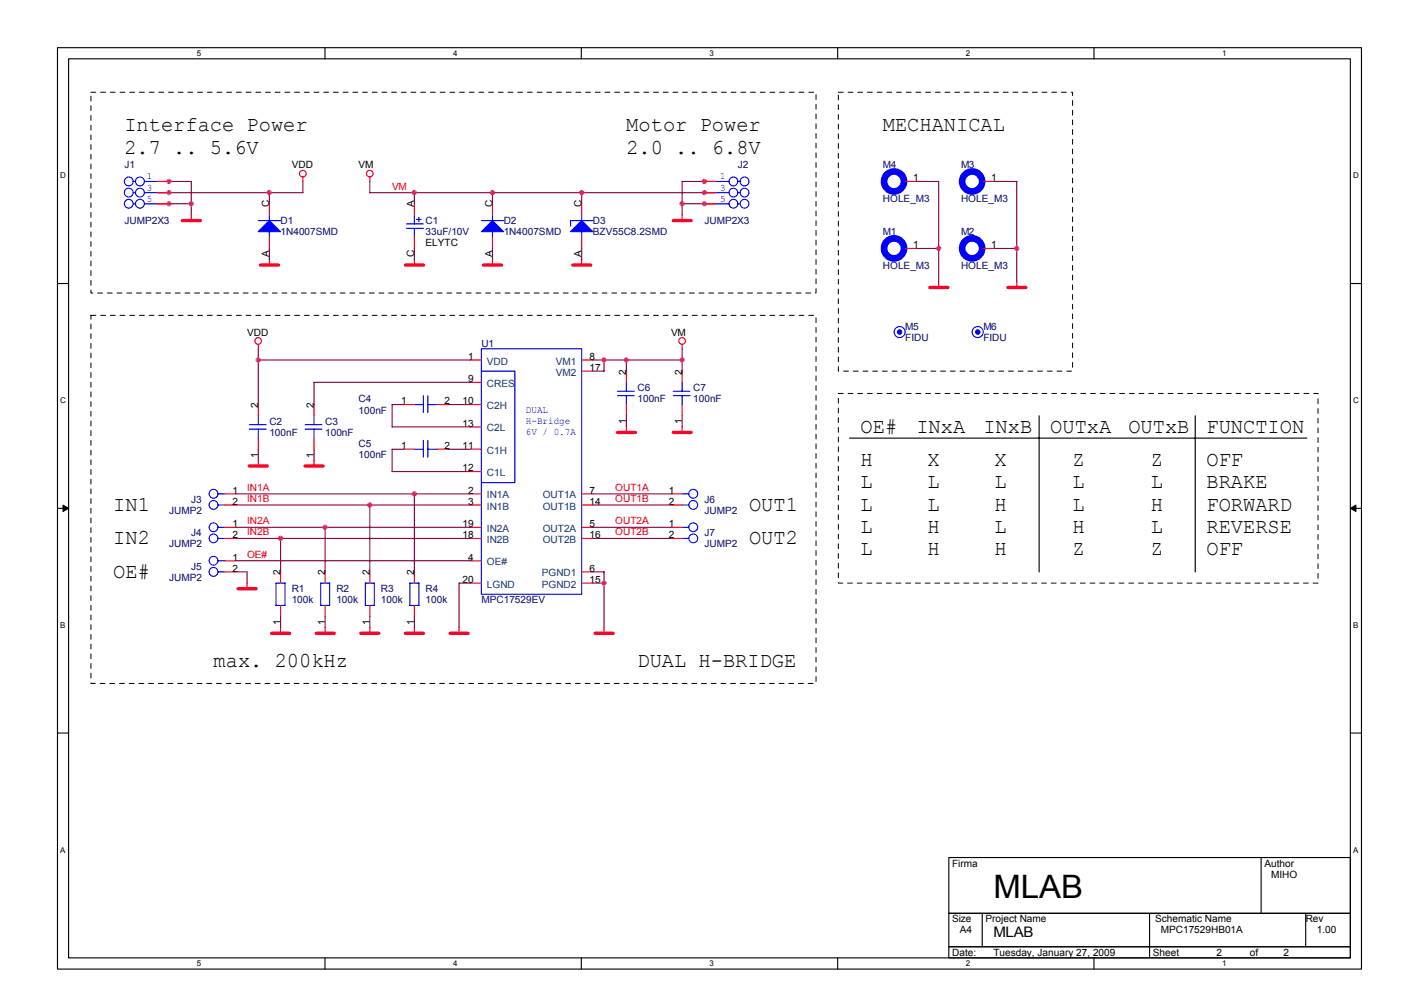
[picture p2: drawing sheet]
<svg xmlns="http://www.w3.org/2000/svg" width="297mm" height="210mm" viewBox="0 0 297 210" stroke-linecap="round" stroke-linejoin="round" font-family="sans-serif">
<path d="M12 10h273.2v193h-273.2zM14.4 12.3h268.5v188.4h-268.5z" fill="none" stroke="#000" stroke-width=".23"/>
<g fill="#fff">
<path d="M41.2 10.2h.9v1.9h-.9z"/>
<path d="M41.2 200.9h.9v1.9h-.9z"/>
</g>
<path d="M68.1 10v2.3M68.1 200.7v2.3" fill="none" stroke="#000" stroke-width=".23"/>
<g fill="#fff">
<path d="M94.9 10.2h.9v1.9h-.9z"/>
<path d="M94.9 200.9h.9v1.9h-.9z"/>
</g>
<path d="M121.8 10v2.3M121.8 200.7v2.3" fill="none" stroke="#000" stroke-width=".23"/>
<g fill="#fff">
<path d="M148.6 10.2h.9v1.9h-.9z"/>
<path d="M148.6 200.9h.9v1.9h-.9z"/>
</g>
<path d="M175.5 10v2.3M175.5 200.7v2.3" fill="none" stroke="#000" stroke-width=".23"/>
<g fill="#fff">
<path d="M202.3 10.2h.9v1.9h-.9z"/>
<path d="M202.3 200.9h.9v1.9h-.9z"/>
</g>
<path d="M229.2 10v2.3M229.2 200.7v2.3" fill="none" stroke="#000" stroke-width=".23"/>
<g fill="#fff">
<path d="M256 10.2h.9v1.9h-.9z"/>
<path d="M256 200.9h.9v1.9h-.9z"/>
<path d="M12.6 35.9h1.2v1.8h-1.2z"/>
<path d="M283.5 35.9h1.2v1.8h-1.2z"/>
<path d="M12.6 82.9h1.2v1.9h-1.2z"/>
<path d="M283.5 82.9h1.2v1.9h-1.2z"/>
</g>
<path d="M12 59.4h2.4M282.9 59.4h2.3" fill="none" stroke="#000" stroke-width=".23"/>
<g fill="#fff">
<path d="M12.6 130h1.2v1.9h-1.2z"/>
<path d="M283.5 130h1.1v1.9h-1.1z"/>
</g>
<path d="M12 106.5h2.4M282.9 106.5h2.3" fill="none" stroke="#000" stroke-width=".23"/>
<path d="M13.2 105.8l1.2 .7-1.2 .6zM282.9 106.5l1.1-.7v1.3z" fill="#000" stroke="#000" stroke-width=".21"/>
<g fill="#fff">
<path d="M12.6 177.1h1.2v1.9h-1.2z"/>
<path d="M283.4 177.1h1.2v1.9h-1.2z"/>
</g>
<path d="M177.9 91.8h95.9M217.7 87.1v32.7M250.4 87.1v32.7M12 153.6h2.4M282.9 153.6h2.3M198.8 179.6h84.1v11.7h-84.1zM264.2 179.6v11.7M198.8 191.3h84.1v7h-84.1zM198.8 198.3h84.1v2.4h-84.1zM205.8 191.3v7.1M240.8 191.3v9.4M273.5 191.3v7.1" fill="none" stroke="#000" stroke-width=".23"/>
<path d="M19 19.3h151.9v42.1h-151.9v-42.1M175.6 19.3h49.1v58.4h-49.1v-58.4M19 66.1h151.9v77.1h-151.9v-77.1M175.6 82.4h100.5v39.8h-100.5v-39.8" fill="none" stroke="#000" stroke-width=".21" stroke-dasharray="1 1 1 1 1 1 1 1"/>
<g fill="none" stroke="#f00" stroke-width=".23">
<path d="M33.1 38h2.3M63.4 37.1v.9M77.5 37.1v.9M147.6 38h2.3M189.6 38h2.4M206 38h2.3M33.1 40.4h2.3M33.1 42.7h2.3M40.1 45v1.2M56.4 42.7v2.3M56.4 49.7v2.3M56.4 54.4v1.2"/>
<path d="M86.8 42.7v2.3M86.8 49.7v2.3M86.8 54.4v1.2M103.2 42.7v2.3M103.2 49.7v2.3M103.2 54.4v1.2M121.9 42.7v2.3M121.9 49.7v2.3M121.9 54.4v1.2M142.9 45v1.2M147.6 40.4h2.3M147.6 42.7h2.3"/>
<path d="M189.6 52h2.4M196.6 59.1v1.1M206 52h2.3M213 59.1v1.1M54.1 72.1v1M98.5 75.4h2.3M121.9 75.4h2.3M121.9 77.7h2.3M131.2 77.7v2.4M142.9 72.1v1M142.9 77.7v2.4M54.1 84.8v2.3"/>
<path d="M54.1 91.8v2.3M54.1 96.4v1.2M65.8 84.8v2.3M65.8 91.8v2.3M65.8 96.4v1.2M84.5 84.8h2.3M84.5 94.1h2.3M91.5 84.8h2.3M91.5 94.1h2.3M98.5 84.8h2.3M98.5 94.1h2.3M98.5 89.4h2.3"/>
<path d="M98.5 98.8h2.3M98.5 80.1h2.3M131.2 84.8v2.3M131.2 89.4v1.2M142.9 84.8v2.3M142.9 89.4v1.2M47.1 103.5h2.3M47.1 105.8h2.3M47.1 110.5h2.3M47.1 112.8h2.3M47.1 117.5h2.3M47.1 119.8h2.3"/>
<path d="M58.8 119.8v2.4M68.1 119.8v2.4M77.5 119.8v2.4M86.8 119.8v2.4M98.5 103.5h2.3M98.5 105.8h2.3M98.5 110.5h2.3M98.5 112.8h2.3M98.5 117.5h2.3M121.9 103.5h2.3M121.9 105.8h2.3M121.9 110.5h2.3"/>
<path d="M121.9 112.8h2.3M121.9 119.8h2.3M140.6 103.5h2.3M140.6 105.8h2.3M140.6 110.5h2.3M140.6 112.8h2.3M51.7 122.2v1.1M58.8 126.8v2.4M58.8 131.5v1.2M68.1 126.8v2.4M68.1 131.5v1.2M77.5 126.8v2.4"/>
<path d="M77.5 131.5v1.2M86.8 126.8v2.4M86.8 131.5v1.2M96.2 131.5v1.2M98.5 122.2h2.3M121.9 122.2h2.3M126.5 131.5v1.2"/>
<circle cx="63.4" cy="36.4" r=".7"/>
<circle cx="77.5" cy="36.4" r=".69"/>
<circle cx="54.1" cy="71.4" r=".69"/>
<circle cx="142.9" cy="71.4" r=".69"/>
</g>
<g fill="none" stroke="#f00" stroke-width=".7">
<path d="M38.2 46.2h3.8M54.6 55.5h3.7M84.9 55.5h3.8M101.3 55.5h3.8M120 55.5h3.8M141 46.2h3.8M194.8 60.2h3.7M211.1 60.2h3.8M52.2 97.6h3.8M63.9 97.6h3.8M129.3 90.6h3.8M141 90.6h3.8"/>
<path d="M49.9 123.3h3.8M56.9 132.7h3.8M66.2 132.7h3.8M75.6 132.7h3.8M84.9 132.7h3.8M94.3 132.7h3.7M124.7 132.7h3.7"/>
</g>
<g fill="none" stroke="#00f" stroke-width=".23">
<path d="M27.9 38h.5M30.2 38h2.9M149.9 38h2.8M154.6 38h.5M189.4 38h.2M205.7 38h.3M27.9 40.4h.5M27.9 42.7h.5M30.2 40.4h2.9M30.2 42.7h2.9M54.1 46.2h4.7M56.4 45v1.2"/>
<path d="M56.4 48.5v1.2M85.2 46.9h3.5M85.2 47.8h3.5M86.8 45v1.9M86.8 47.8v1.9M87.2 46h1M87.8 45.5v1M100.8 46.2h4.7M103.2 45v1.2M103.2 48.5v1.2M121.9 45v1.2M121.9 48.5v1.2"/>
<path d="M124.2 46.2h-4.7v1.2M149.9 40.4h2.8M149.9 42.7h2.8M154.6 40.4h.5M154.6 42.7h.5M189.4 52h.2M205.7 52h.3M100.8 73.1h21.1v51.4h-21.1zM100.8 77.7h7v23.4h-7M52.2 89.9h3.5M52.2 89h3.5M54.1 87.1v1.9"/>
<path d="M54.1 89.9v1.9M63.9 89.9h3.5M63.9 89h3.5M65.8 87.1v1.9M65.8 89.9v1.9M86.8 84.8h1.9M86.8 94.1h1.9M88.7 82.9v3.5M88.7 92.2v3.6M89.6 84.8h1.9M89.6 82.9v3.5M89.6 92.2v3.6"/>
<path d="M89.6 94.1h1.9M129.3 82.9h3.6M129.3 82h3.6M131.2 80.1v1.9M131.2 82.9v1.9M141 82.9h3.5M141 82h3.5M142.9 80.1v1.9M142.9 82.9v1.9M45.7 103.5h1.4M45.7 105.8h1.4M45.7 110.5h1.4"/>
<path d="M45.7 112.8h1.4M45.7 117.5h1.4M45.7 119.8h1.4M142.9 103.5h1.4M142.9 105.8h1.4M142.9 110.5h1.4M142.9 112.8h1.4M59.7 122.1v4.7h-1.9v-4.6h1.9M67.2 122.2h1.8M67.2 122.2v4.7M69 122.1v4.7h-1.8M78.4 122.1v4.7h-1.9v-4.6h1.9"/>
<path d="M85.8 122.2h2M85.9 122.2v4.7M87.8 122.1v4.7h-2"/>
<circle cx="27" cy="38" r=".93"/>
<circle cx="29.3" cy="38" r=".93"/>
<circle cx="153.6" cy="38" r=".93"/>
<circle cx="156" cy="38" r=".93"/>
<circle cx="27" cy="40.4" r=".92"/>
<circle cx="27" cy="42.7" r=".92"/>
<circle cx="29.3" cy="42.7" r=".93"/>
<circle cx="29.3" cy="40.4" r=".93"/>
<circle cx="153.6" cy="40.4" r=".92"/>
<circle cx="153.6" cy="42.7" r=".92"/>
<circle cx="156" cy="40.4" r=".92"/>
<circle cx="156" cy="42.7" r=".92"/>
<circle cx="188.5" cy="69.6" r="1.15"/>
<circle cx="204.8" cy="69.6" r="1.16"/>
<circle cx="44.7" cy="119.8" r=".93"/>
<circle cx="44.7" cy="103.4" r=".93"/>
<circle cx="44.7" cy="105.8" r=".92"/>
<circle cx="44.7" cy="117.5" r=".92"/>
<circle cx="44.7" cy="112.8" r=".92"/>
<circle cx="44.7" cy="110.5" r=".92"/>
<circle cx="145.2" cy="103.4" r=".93"/>
<circle cx="145.2" cy="105.8" r=".93"/>
<circle cx="145.2" cy="112.8" r=".93"/>
<circle cx="145.2" cy="110.5" r=".93"/>
</g>
<g fill="none" stroke="#00f" stroke-width="1.4">
<circle cx="187.3" cy="38" r="2.1"/>
<circle cx="203.6" cy="38" r="2.1"/>
<circle cx="187.3" cy="52" r="2.1"/>
<circle cx="203.6" cy="52" r="2.1"/>
</g>
<g fill="#00f" stroke="#00f" stroke-width=".23">
<path d="M54.1 48.5l2.3-2.3 2.4 2.3z" fill-rule="evenodd"/>
<path d="M100.8 48.5l2.4-2.3 2.3 2.3z" fill-rule="evenodd"/>
<path d="M119.5 48.5l2.4-2.3 2.3 2.3z" fill-rule="evenodd"/>
<circle cx="188.5" cy="69.6" r=".46"/>
<circle cx="204.8" cy="69.6" r=".46"/>
</g>
<g fill="none" stroke="#800040" stroke-width=".23">
<path d="M35.4 38h4.7v7.1M63.4 38v2.4M77.5 38v2.4h70.1M147.6 38h-4.7v7.1M192 38h4.7l-.1 21.1M208.3 38h4.7M213 38v21.1M35.4 42.7h4.7M35.4 40.4h28.1M56.4 40.4v2.3M56.4 52v2.4M86.8 40.4v2.3"/>
<path d="M86.8 52v2.4M103.2 40.4v2.3M103.2 52v2.4M121.9 40.4v2.3M121.9 52v2.4M142.9 42.7h4.7M192 52h4.7M208.3 52h4.7M54.1 75.4h44.4M54.1 73.1v11.7M124.2 75.4h18.7M124.2 77.7h2.4"/>
<path d="M126.5 75.4v2.4M131.2 75.4v2.4M142.9 73.1v4.7M54.1 94.1v2.4M65.8 94.1v2.4M82.1 98.8h16.4M84.5 94.1h-2.4v4.7M84.5 84.8h-2.4v4.7l16.4-.1M93.8 94.1h4.7M93.8 84.8h4.7M98.5 80.1h-32.7v4.7M131.2 87.1v2.4"/>
<path d="M142.9 87.1v2.4M49.4 119.8h2.4M49.4 103.5h49.1M49.4 105.8h49.1M49.4 110.5h49.1M49.4 112.8h49.1M49.4 117.5h49.1M51.7 119.8v2.4M58.8 112.8v7M68.1 110.5v9.3M77.5 105.8v14M86.8 103.5v16.3"/>
<path d="M124.2 119.8h2.4M124.2 103.5h16.4M124.2 105.8h16.4M124.2 110.5h16.4M124.2 112.8h16.4M126.5 119.8v11.7M58.8 129.2v2.3M68.1 129.2v2.3M77.5 129.2v2.3M86.8 129.2v2.3M98.5 122.2h-2.3v9.3M124.2 122.2h2.4"/>
</g>
<g fill="#f0f" stroke="#f0f" stroke-width=".23">
<circle cx="35.4" cy="38" r=".46"/>
<circle cx="35.4" cy="42.7" r=".46"/>
<circle cx="40.1" cy="42.7" r=".46"/>
<circle cx="35.4" cy="40.4" r=".46"/>
<circle cx="56.4" cy="40.4" r=".46"/>
<circle cx="147.6" cy="38" r=".46"/>
<circle cx="142.9" cy="42.7" r=".46"/>
<circle cx="147.6" cy="42.7" r=".46"/>
<circle cx="86.8" cy="40.4" r=".46"/>
<circle cx="121.8" cy="40.4" r=".46"/>
<circle cx="147.6" cy="40.4" r=".46"/>
<circle cx="213" cy="52" r=".46"/>
<circle cx="196.6" cy="52" r=".46"/>
<circle cx="103.1" cy="40.4" r=".46"/>
<circle cx="126.5" cy="122.1" r=".46"/>
<circle cx="126.5" cy="75.4" r=".46"/>
<circle cx="54.1" cy="75.4" r=".46"/>
<circle cx="131.2" cy="75.4" r=".46"/>
<circle cx="142.9" cy="75.4" r=".46"/>
<circle cx="86.8" cy="103.4" r=".46"/>
<circle cx="77.5" cy="105.8" r=".46"/>
<circle cx="68.1" cy="110.5" r=".46"/>
<circle cx="58.8" cy="112.8" r=".46"/>
</g>
<text font-size="6.8" x="208.1" y="188.1">MLAB</text>
<g font-size="4.4">
<text x="26.1" y="27.5">Interface Power</text>
<text x="131.2" y="27.5">Motor Power</text>
<text x="184.9" y="27.5">MECHANICAL</text>
<text x="26.1" y="32.2">2.7 .. 5.6V</text>
<text x="131.2" y="32.2">2.0 .. 6.8V</text>
<text x="180.3" y="90.6">OE#</text>
<text x="192" y="90.6">INxA</text>
<text x="206" y="90.6">INxB</text>
<text x="220" y="90.6">OUTxA</text>
<text x="236.4" y="90.6">OUTxB</text>
<text x="252.7" y="90.6">FUNCTION</text>
<text x="180.3" y="97.6">H</text>
<text x="194.3" y="97.6">X</text>
<text x="208.3" y="97.6">X</text>
<text x="224.7" y="97.6">Z</text>
<text x="241" y="97.6">Z</text>
<text x="252.7" y="97.6">OFF</text>
<text x="23.7" y="107">IN1</text>
<text x="156.9" y="107">OUT1</text>
<text x="180.3" y="102.3">L</text>
<text x="180.3" y="107">L</text>
<text x="194.3" y="102.3">L</text>
<text x="194.3" y="107">L</text>
<text x="208.3" y="102.3">L</text>
<text x="208.3" y="107">H</text>
<text x="224.7" y="102.3">L</text>
<text x="224.7" y="107">L</text>
<text x="241" y="102.3">L</text>
<text x="241" y="107">H</text>
<text x="252.7" y="102.3">BRAKE</text>
<text x="252.7" y="107">FORWARD</text>
<text x="180.3" y="111.7">L</text>
<text x="194.3" y="111.7">H</text>
<text x="208.3" y="111.7">L</text>
<text x="224.7" y="111.7">H</text>
<text x="241" y="111.7">L</text>
<text x="252.7" y="111.7">REVERSE</text>
<text x="23.7" y="114">IN2</text>
<text x="156.9" y="114">OUT2</text>
<text x="180.3" y="116.3">L</text>
<text x="194.3" y="116.3">H</text>
<text x="208.3" y="116.3">H</text>
<text x="224.7" y="116.3">Z</text>
<text x="241" y="116.3">Z</text>
<text x="252.7" y="116.3">OFF</text>
<text x="23.7" y="121">OE#</text>
<text x="44.7" y="139.7">max. 200kHz</text>
<text x="133.5" y="139.7">DUAL H-BRIDGE</text>
</g>
<text font-size="3" x="208.1" y="196.4">MLAB</text>
<g font-size="2.1" fill="#000080">
<text x="26.1" y="35.2">J1</text>
<text x="154.6" y="35.2">J2</text>
<text x="185" y="35.2">M4</text>
<text x="201.3" y="35.2">M3</text>
<text x="26.1" y="46.9">JUMP2X3</text>
<text x="58.8" y="46.9">D1</text>
<text x="89.2" y="46.9">C1</text>
<text x="105.5" y="46.9">D2</text>
<text x="124.2" y="46.9">D3</text>
<text x="147.6" y="46.9">JUMP2X3</text>
<text x="185" y="42.2">HOLE_M3</text>
<text x="201.3" y="42.2">HOLE_M3</text>
<text x="58.8" y="49.3">1N4007SMD</text>
<text x="89.2" y="49.3">33uF/10V</text>
<text x="105.5" y="49.3">1N4007SMD</text>
<text x="124.2" y="49.3">BZV55C8.2SMD</text>
<text x="185" y="49.3">M1</text>
<text x="201.3" y="49.3">M2</text>
<text x="185" y="56.3">HOLE_M3</text>
<text x="201.3" y="56.3">HOLE_M3</text>
<text x="189.6" y="69.1">M5</text>
<text x="189.6" y="71.5">FIDU</text>
<text x="206" y="69.1">M6</text>
<text x="206" y="71.5">FIDU</text>
<text x="100.8" y="72.6">U1</text>
<text x="133.5" y="82">C6</text>
<text x="145.2" y="82">C7</text>
<text x="56.4" y="89">C2</text>
<text x="68.1" y="89">C3</text>
<text x="75.1" y="84.3">C4</text>
<text x="75.1" y="86.6">100nF</text>
<text x="133.5" y="84.3">100nF</text>
<text x="145.2" y="84.3">100nF</text>
<text x="56.4" y="91.3">100nF</text>
<text x="68.1" y="91.3">100nF</text>
<text x="75.1" y="93.7">C5</text>
<text x="75.1" y="96">100nF</text>
<text x="35.4" y="107.7">JUMP2</text>
<text x="40.1" y="105.3">J3</text>
<text x="147.6" y="105.3">J6</text>
<text x="147.6" y="107.7">JUMP2</text>
<text x="40.1" y="112.4">J4</text>
<text x="147.6" y="112.4">J7</text>
<text x="35.4" y="114.7">JUMP2</text>
<text x="40.1" y="119.4">J5</text>
<text x="147.6" y="114.7">JUMP2</text>
<text x="35.4" y="121.7">JUMP2</text>
<text x="61.1" y="124">R1</text>
<text x="70.5" y="124">R2</text>
<text x="79.8" y="124">R3</text>
<text x="89.2" y="124">R4</text>
<text x="61.1" y="126.4">100k</text>
<text x="70.5" y="126.4">100k</text>
<text x="79.8" y="126.4">100k</text>
<text x="89.2" y="126.4">100k</text>
<text x="100.8" y="126.4">MPC17529EV</text>
</g>
<g font-size="2.1">
<text x="61.1" y="35.2">VDD</text>
<text x="75.1" y="35.2">VM</text>
<text x="191.3" y="38">1</text>
<text x="207.6" y="38">1</text>
<text x="56.4" y="43.4" transform="rotate(-90 56.4 43.4)">C</text>
<text x="86.8" y="43.4" transform="rotate(-90 86.8 43.4)">A</text>
<text x="103.1" y="43.4" transform="rotate(-90 103.1 43.4)">C</text>
<text x="121.8" y="43.4" transform="rotate(-90 121.8 43.4)">C</text>
<text x="56.4" y="53.8" transform="rotate(-90 56.4 53.8)">A</text>
<text x="86.8" y="53.8" transform="rotate(-90 86.8 53.8)">C</text>
<text x="89.2" y="51.6">ELYTC</text>
<text x="103.1" y="53.8" transform="rotate(-90 103.1 53.8)">A</text>
<text x="121.8" y="53.8" transform="rotate(-90 121.8 53.8)">A</text>
<text x="191.3" y="52">1</text>
<text x="207.6" y="52">1</text>
<text x="51.7" y="70.3">VDD</text>
<text x="140.6" y="70.3">VM</text>
<text x="98" y="75.4">1</text>
<text x="123.5" y="75.4">8</text>
<text x="123.5" y="77.7">17</text>
<text x="98" y="80.1">9</text>
<text x="131.2" y="78.5" transform="rotate(-90 131.2 78.5)">2</text>
<text x="142.9" y="78.5" transform="rotate(-90 142.9 78.5)">2</text>
<text x="54.1" y="85.5" transform="rotate(-90 54.1 85.5)">2</text>
<text x="65.8" y="85.5" transform="rotate(-90 65.8 85.5)">2</text>
<text x="84" y="84.7">1</text>
<text x="93.1" y="84.7">2</text>
<text x="96.9" y="89.4">13</text>
<text x="96.9" y="84.7">10</text>
<text x="131.2" y="88.8" transform="rotate(-90 131.2 88.8)">1</text>
<text x="142.9" y="88.8" transform="rotate(-90 142.9 88.8)">1</text>
<text x="54.1" y="95.8" transform="rotate(-90 54.1 95.8)">1</text>
<text x="65.8" y="95.8" transform="rotate(-90 65.8 95.8)">1</text>
<text x="84" y="94.1">1</text>
<text x="93.1" y="94.1">2</text>
<text x="96.9" y="94.1">11</text>
<text x="96.9" y="98.8">12</text>
<text x="48.7" y="103.4">1</text>
<text x="48.7" y="105.8">2</text>
<text x="98" y="105.8">3</text>
<text x="98" y="103.4">2</text>
<text x="123.5" y="103.4">7</text>
<text x="123.5" y="105.8">14</text>
<text x="140.1" y="103.4">1</text>
<text x="140.1" y="105.8">2</text>
<text x="48.7" y="110.4">1</text>
<text x="48.7" y="112.8">2</text>
<text x="96.9" y="110.4">19</text>
<text x="96.9" y="112.8">18</text>
<text x="123.5" y="110.4">5</text>
<text x="123.5" y="112.8">16</text>
<text x="140.1" y="110.4">1</text>
<text x="140.1" y="112.8">2</text>
<text x="48.7" y="117.5">1</text>
<text x="48.7" y="119.8">2</text>
<text x="98" y="117.5">4</text>
<text x="123.5" y="119.8">6</text>
<text x="58.8" y="120.5" transform="rotate(-90 58.8 120.5)">2</text>
<text x="68.1" y="120.5" transform="rotate(-90 68.1 120.5)">2</text>
<text x="77.4" y="120.5" transform="rotate(-90 77.4 120.5)">2</text>
<text x="86.8" y="120.5" transform="rotate(-90 86.8 120.5)">2</text>
<text x="96.9" y="122.1">20</text>
<text x="123.5" y="122.1">15</text>
<text x="58.8" y="130.9" transform="rotate(-90 58.8 130.9)">1</text>
<text x="68.1" y="130.9" transform="rotate(-90 68.1 130.9)">1</text>
<text x="77.4" y="130.9" transform="rotate(-90 77.4 130.9)">1</text>
<text x="86.8" y="130.9" transform="rotate(-90 86.8 130.9)">1</text>
<text x="199.5" y="181.5">Firma</text>
<text x="264.9" y="181.5">Author</text>
<text x="266.3" y="183.9">MIHO</text>
<text x="199.5" y="193.2">Size</text>
<text x="201.1" y="195.5">A4</text>
<text x="206.5" y="193.2">Project Name</text>
<text x="242" y="193.2">Schematic Name</text>
<text x="243.1" y="195.5">MPC17529HB01A</text>
<text x="273.5" y="193.2">Rev</text>
<text x="275.9" y="195.5">1.00</text>
<text x="199.5" y="200.2">Date:</text>
<text x="208.1" y="200.2">Tuesday, January 27, 2009</text>
<text x="241.5" y="200.2">Sheet</text>
<text x="254.8" y="200.2">2</text>
<text x="261.8" y="200.2">of</text>
<text x="268.9" y="200.2">2</text>
</g>
<g font-size="2.1" fill="#00f">
<text x="30.7" y="37.6">1</text>
<text x="30.7" y="39.9">3</text>
<text x="150.8" y="37.6">1</text>
<text x="150.8" y="39.9">3</text>
<text x="30.7" y="42.3">5</text>
<text x="150.8" y="42.3">5</text>
<text x="110.2" y="88.8">H-Bridge</text>
<text x="110.2" y="86.4">DUAL</text>
<text x="110.2" y="91.1">6V / 0.7A</text>
</g>
<g font-size="2.1" fill="#f00">
<text x="82.1" y="39.9">VM</text>
<text x="51.7" y="102.8">IN1A</text>
<text x="51.7" y="105.1">IN1B</text>
<text x="128.9" y="102.8">OUT1A</text>
<text x="128.9" y="105.1">OUT1B</text>
<text x="51.7" y="109.8">IN2A</text>
<text x="51.7" y="112.1">IN2B</text>
<text x="128.9" y="112.1">OUT2B</text>
<text x="128.9" y="109.8">OUT2A</text>
<text x="51.7" y="116.8">OE#</text>
</g>
<g font-size="2.1" fill="#004080">
<text x="102" y="76.4">VDD</text>
<text x="116.4" y="76.4">VM1</text>
<text x="102" y="81">CRES</text>
<text x="116.4" y="78.7">VM2</text>
<text x="102" y="85.7">C2H</text>
<text x="102" y="90.4">C2L</text>
<text x="102" y="95.1">C1H</text>
<text x="102" y="99.7">C1L</text>
<text x="102" y="106.7">IN1B</text>
<text x="102" y="104.4">IN1A</text>
<text x="113.7" y="104.4">OUT1A</text>
<text x="113.7" y="106.7">OUT1B</text>
<text x="102" y="111.4">IN2A</text>
<text x="102" y="113.7">IN2B</text>
<text x="113.7" y="111.4">OUT2A</text>
<text x="113.7" y="113.7">OUT2B</text>
<text x="102" y="118.4">OE#</text>
<text x="102" y="123.1">LGND</text>
<text x="113.5" y="123.1">PGND2</text>
<text x="113.5" y="120.8">PGND1</text>
</g>
<g font-size="1.7">
<text x="41.2" y="11.7">5</text>
<text x="94.9" y="11.7">4</text>
<text x="148.6" y="11.7">3</text>
<text x="202.3" y="11.7">2</text>
<text x="256" y="11.7">1</text>
<text x="12.6" y="37.4">D</text>
<text x="283.5" y="37.4">D</text>
<text x="12.6" y="84.4">C</text>
<text x="283.5" y="84.4">C</text>
<text x="12.6" y="131.5">B</text>
<text x="283.5" y="131.5">B</text>
<text x="12.6" y="178.6">A</text>
<text x="283.5" y="178.6">A</text>
<text x="41.2" y="202.4">5</text>
<text x="94.9" y="202.4">4</text>
<text x="148.6" y="202.4">3</text>
<text x="202.3" y="202.4">2</text>
<text x="256" y="202.4">1</text>
</g>
</svg>
